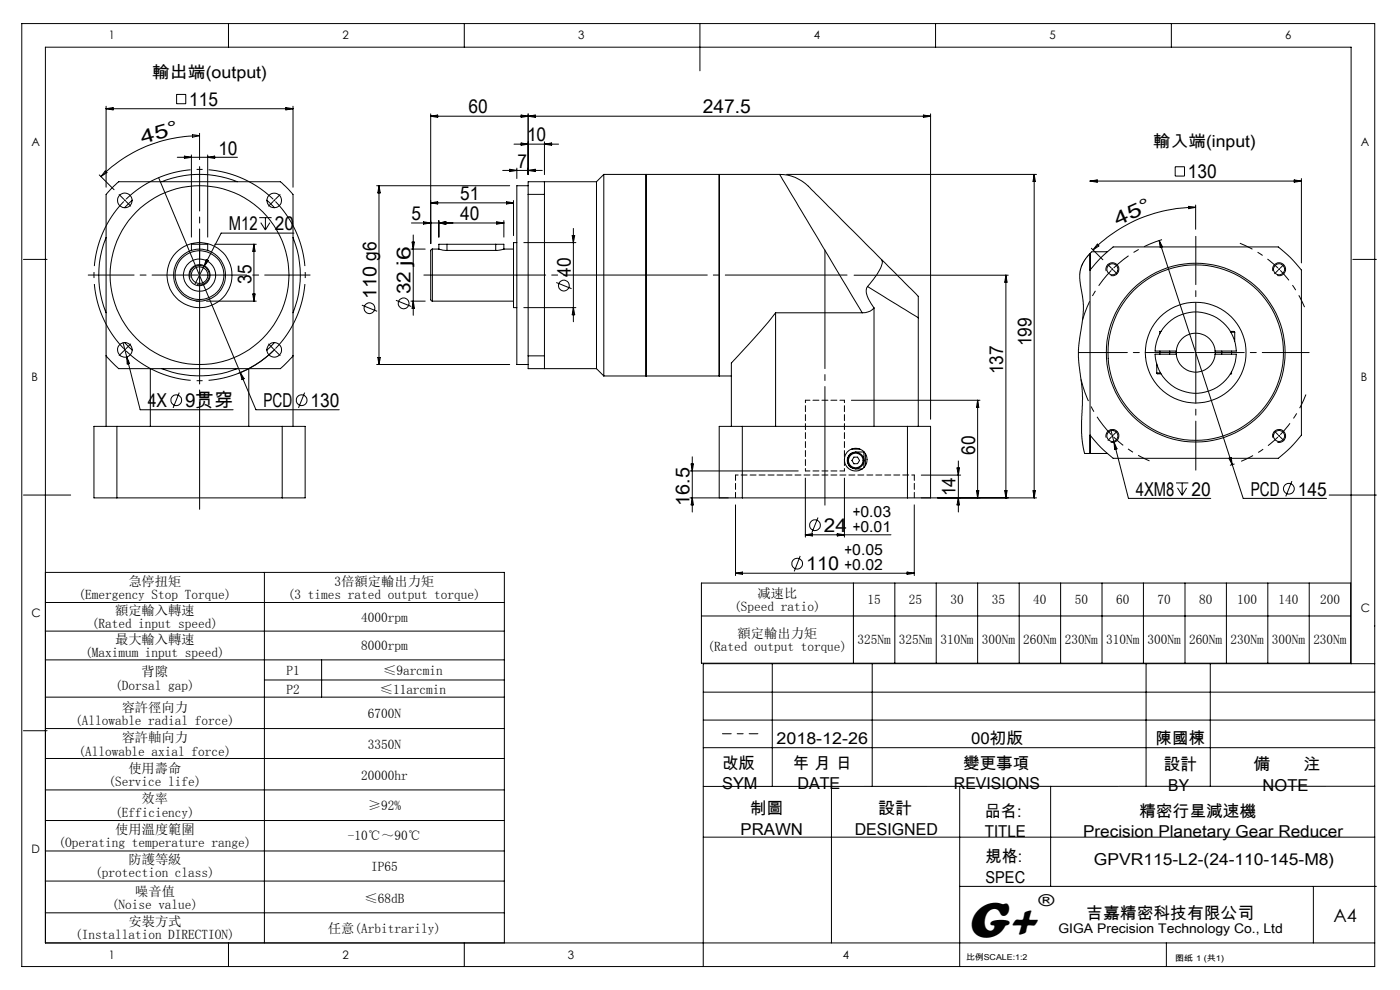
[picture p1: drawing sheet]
<svg xmlns="http://www.w3.org/2000/svg" width="297mm" height="210mm" viewBox="0 0 297 210" stroke-linecap="round" stroke-linejoin="round" font-family="sans-serif">
<g fill="none" stroke="#000" stroke-width=".21">
<path d="M4.6 5h287v200h-287zM48.5 5v5M98.5 5v5M148.5 5v10M198.5 5v5M248.5 5v5M21.1 37.1l3.1 3.1M22.3 36.3l.4 .3-1.3 .9zM22.5 22.5v17.2M22.5 23.1h39.7M22.5 23.1l1.5-.3v.5zM33.7 37.7l17.3 41.3"/>
<path d="M34.3 38.6a21.3 21.3 0 0 1 16 0M37.5 20h1.9v2h-1.9zM37.6 33.4h12.8M39.1 33.1l1.5 .3-1.5 .2zM40.6 32.9v17.4M40.8 28.6l1.5 .2-1.4 .3zM42.3 28.8a29.6 29.6 0 0 0-20.9 8.7M42.3 28.3v5.6M44.1 32.9v17.4M44.1 33.4l1.4-.3v.5zM60.6 22.8l1.6 .3-1.6 .2zM62.2 22.5v17.2"/>
<path d="M79.9 39.4h28.2M80.4 39.4v37.9M80.4 39.4l.3 1.5h-.5zM91.4 24.2v27.5M91.4 24.7h106M91.4 24.7l1.5-.3v.5zM106.6 36.2h8.4M108.1 35.9l1.5 .3-1.5 .2zM109 30.6h9.5M109.6 35.7v2.2M110.6 24.4l1.4 .3-1.4 .2zM110.6 30.3l1.4 .3-1.4 .2z"/>
<path d="M112 39.4h-2.4v37.9h2.4M112 24.2v12.8M112 36.2l1.6-.3v.5zM112 24.7l1.6-.3v.5zM115.5 38.6v2.6M115.5 30.1v6.9M115.5 30.6l1.5-.3v.5zM126.5 38.6v39.6M126.5 38.6h-14.5v2.6M128.1 37v42.8M128.1 37h37.3M128.1 37l-1.6 1.6"/>
<path d="M137.1 37v42.8M152.6 37v42.8zM165.4 37a9.9 9.9 0 0 1 7.3 3.7l14.3 14.4M165.4 37l17.5 29.3M166.9 37h53M195.9 24.4l1.5 .3-1.5 .2zM197.4 24.2v64.7M219.4 37v68.6M219.4 37l.2 1.5h-.5zM231.2 38.4h44.9M231.2 38.4l1.6-.2v.5zM249.3 35.4h2v2h-2z"/>
<path d="M274.6 38.2l1.5 .2-1.5 .3zM276.1 37.9v17.9M5 55h5M22.5 50.4a21.3 21.3 0 0 0 0 15.9M28 42.5l-1.6 1.6M40.3 58.9a2.07 2.07 0 0 1 1.8-2.6 2.07 2.07 0 0 1 2.3 2.2 2.07 2.07 0 0 1-2.6 1.9M40.6 53.1v-1.3h3.5v1.3M43.3 56.5l-1.9 3.7M43.7 55.1l.5 .2-.9 1.2zM45.5 51.8h8.9M53.9 51.8v12.1M53.9 51.8l.2 1.5h-.5z"/>
<path d="M55 46.2h2.6M55.3 47.2l1 1.6M56.3 46.2v2.6M56.6 42.5l1.6 1.6M57.3 47.2l-1 1.6M62.2 50.4a21.3 21.3 0 0 1 0 15.9M62.4 49.5h-15.5l-3.6 7M87.2 52.8h3M87.3 47.3h19.6M87.4 51.4h.5l-.2 1.4zM87.7 49.8v17.1M89.9 47.1l1.5 .2-1.5 .2z"/>
<path d="M91.4 43l1.5-.2v.5zM91.4 43h17.5M91.7 52.8l-.3 .3v10.5l.3 .3M91.7 52.8v11.1M91.7 52.8h1.4M93.1 52.8l1.7 .3M93.1 46.8v3.5M93.1 47.3l1.5-.2v.4zM94.8 51.8h-1.7v1M94.8 51.8h10.4M94.8 53.1h10.4M94.8 51.8v1.3"/>
<path d="M105.2 51.8h1.7v1M105.2 51.8v1.3M105.4 47.1l1.5 .2-1.5 .2zM106.9 52.8l-1.7 .3M106.9 52.8h2M106.9 46.8v3.5M107.5 42.8l1.4 .2-1.4 .3zM108.9 42.5v7.5M109.6 51.5h-.7v13.8h.7M111.1 51.5h11.1M112 41.2v34.3M112 41.2h3.5"/>
<path d="M115.5 41.2v34.3M118 59.9l3.2 1.3M121.4 50h.5l-.3 1.5zM121.6 48.5v19.8M181.2 58.4h32.7M187 55.1a3.1 3.1 0 0 1-.7 2.7l-2.3 3M187 55.1l7.3 7.2a1.43 1.43 0 0 1 .5 1.7v3.4M213.4 58.4v47.2M213.4 58.4l.2 1.5h-.5zM231.2 53.8v3.5zM231.2 57.3a26.9 26.9 0 0 1 4.9-4.9h35.1a26.9 26.9 0 0 1 4.9 4.9v35a26.9 26.9 0 0 1-4.9 4.9h-35.1a26.9 26.9 0 0 1-4.9-4.9M231.2 57.3v35"/>
<path d="M231.5 52.7l2.5 2.4M232.8 51.8l.3 .4-1.2 .8zM234.7 57.5a1.38 1.38 0 0 1 1.2-1.7 1.38 1.38 0 0 1 1.5 1.4 1.38 1.38 0 0 1-1.8 1.2M234.9 53.4h-3.3l-1.6 1.8-.8 1.8-.1 2.2 .7 4.5v2.3l-1 8.2v2.7l.8 6.3-.2 8.8 .6 3.9 .1 .3h4.8M235.9 57l.2 .2M236.1 57l-.2 .2M245.9 51l17.8 54.7h17.7M245.9 51l.7 1.4-.5 .1zM252.2 43.8l1.4 .2-1.4 .3zM253.6 44a30.5 30.5 0 0 0-21.7 9M253.6 43.5v5.1M270 57.5a1.38 1.38 0 0 1 1.2-1.7 1.38 1.38 0 0 1 1.5 1.4 1.38 1.38 0 0 1-1.7 1.2"/>
<path d="M287 55h5M22.5 75.5l2.7 2.7h34.3l2.7-2.7M26.1 72.7l.8 3M26.4 74.1l.1 .1M26.4 72.7l1.6 1.6M26.5 74.2l.1 .1M26.5 74.2l-.1 .1M26.6 74.1l-.1 .1M26.9 75.7l2.8 11.2h19.8M26.9 75.7l.6 1.4-.5 .1zM31.9 78.2v12.2M34.3 78.2a21.8 21.8 0 0 0 16 0"/>
<path d="M41.6 63.9h.7M43.8 63.9h10.6M51 79l3.3 7.9h17.7M51 79l.8 1.3-.5 .2zM52.8 78.2v12.2M53.6 62.4h.5l-.2 1.5zM58.2 72.7l-1.6 1.6M58.3 74a22.6 22.6 0 0 1-7.8 5.2M76.8 64.7l3.2 1.3M79.9 77.3h28.2M80.2 75.8h.5l-.3 1.5zM84 63.7l3.2 1.3"/>
<path d="M87.2 63.9h3M87.7 63.9l.2 1.5h-.5zM91.7 63.9h17.2M111.1 65.3h11.1M112 75.5v2.7h14.5M112 75.5h3.5M115.5 75.5v2.7M121.6 65.3l.3 1.5h-.5zM126.5 78.2l1.6 1.6M128.1 79.8h27.1M164.5 66.3l-3 3.8-6.3 6.9v13.4M164.5 66.3h18.4"/>
<path d="M164.5 66.3v24.1M184 60.8l-.2 .3v.8a6.7 6.7 0 0 0 1.6 3.4M184 60.8l10.8 6.6M185.4 65.3a2.9 2.9 0 0 1-2.5 1M185.4 65.3v25.1M194.8 67.4v23M245.4 79.1l.2 .2h.7M245.4 79.1h.8M245.4 77.2v1.9M246.1 74.5v.6M246.3 70.3h-.2v.4M248.1 74.5v.6"/>
<path d="M249.6 75.1a4.1 4.1 0 0 0 4.1 3.9 4.1 4.1 0 0 0 4.1-3.9M249.6 75.1h-4.6a8.6 8.6 0 0 0 8.7 8.3 8.6 8.6 0 0 0 8.6-8.3h-4.5M249.6 74.5h-4.6a8.6 8.6 0 0 1 8.7-8.3 8.6 8.6 0 0 1 8.6 8.3h-4.5M249.6 74.5a4.1 4.1 0 0 1 4.1-3.8 4.1 4.1 0 0 1 4.1 3.8M249.6 74.5v.6M257.8 74.5v.6M259.2 74.5v.6M261 70.3h.8l.1 .2M261.1 70.5h.8M261.3 78.9v.4h-.3M261.3 74.5v.6M261.9 70.5v1.9"/>
<path d="M22.5 90.4v-49.2l2.7-2.6h34.3l2.7 2.6v49.2M24.8 90.4h-4.9v15.2h4.9M24.8 90.4h35.1M24.8 90.4v15.2M38 83.3l-1.3 3.2M59.9 90.4h4.8v15.2h-4.8M59.9 90.4v15.2M64.6 83.3l-1.3 3.2M146.4 99.9h22.9M146.6 98.4h.5l-.2 1.5zM146.9 96.9v11.7M157.5 90.4h-4.9v15.2h4.9"/>
<path d="M157.5 90.4v15.2M157.5 90.4h35M180.6 84.9h27.3M180.7 95.3h1.7M180.8 95.2v.1M181.2 97h.7l.5 .7-.5 .6-.7 .1-.5-.7zM183.3 99.2v-3.3h-.9a1.98 1.98 0 0 0-2.6 2.4 2.13 2.13 0 0 0 2.6 1.2h.5M183.6 96.2v2.6M192.5 90.4h4.9v15.2h-4.9M192.5 90.4v15.2M203 99.3h.6l-.3 1.5zM203.3 97.8v10.8"/>
<path d="M207.4 84.9v20.7M207.4 84.9l.2 1.5h-.4zM231.2 92.3v3.9zM234.7 92.8a1.38 1.38 0 0 1 1.2-1.7 1.38 1.38 0 0 1 1.5 1.5 1.38 1.38 0 0 1-1.8 1.2M235.7 91.1l.6 2.7M236.3 93.8l3.1 11.9h17.5M236.3 93.8l.7 1.4-.5 .1zM260.7 97.2l.5-.1 .2 1.5zM261.9 98.4l-1 .3M270 92.8a1.38 1.38 0 0 1 1.2-1.7 1.38 1.38 0 0 1 1.5 1.5 1.38 1.38 0 0 1-1.7 1.2M5 105h10M24.8 105.6h35.1"/>
<path d="M146.4 105.6h8.1M146.9 105.6l.2 1.5h-.5zM156 107.1v15M157.5 105.6h35M169.8 117.9l-1.3 3.3M170.9 101.4v12.5M170.9 113.4h18.1M170.9 113.4l1.4-.2v.5zM173.5 109.8l-1.3 3.2M177.6 113.2l1.5 .2-1.5 .3zM179.1 101.4v12.5M194 107.1v15"/>
<path d="M195.4 100.8h8.4M203.3 105.6l.3 1.5h-.6zM207.2 104.1h.4l-.2 1.5zM213.1 104.1h.5l-.2 1.5zM219.1 104.1h.5l-.2 1.5zM219.9 105.6h-24.5M249.5 102.4h2.6M249.8 103.5l1 1.5M250.8 102.4v2.6M251.7 103.5l-.9 1.5M274.1 102.1l-1.3 3.2M282 105h10"/>
<path d="M9.6 121.4h97.4v78.6M9.6 127.8h97.4M9.6 133.9h97.4M9.6 140h97.4M56.1 121.4v78.6M68.2 140v7.9M148.8 123.7h137.7v17h-137.7zM148.8 130.7h137.7M156 121.6h38M156 121.6l1.5-.3v.5zM181 123.7v17M189.8 123.7v17"/>
<path d="M192.4 121.3l1.6 .3-1.6 .2zM198.6 123.7v17M207.4 123.7v17M216.2 123.7v17M225 123.7v17M233.8 123.7v17M242.6 123.7v17M251.4 123.7v17M260.2 123.7v17M269 123.7v17M277.7 123.7v17M5 155h5"/>
<path d="M9.6 147.9h97.4M9.6 154.5h97.4M56.1 144.2h50.9M149.2 152.7h142.4M149.2 146.8h142.4M149.2 158.6h142.4M163.8 140.8v26M185 140.8v26M243.1 140.8v26M256.8 140.8v26M286.6 140.8v-130.8h-277v190h282M291.6 140.8h-142.4v64.2"/>
<path d="M9.6 160.9h97.4M9.6 167.6h97.4M9.6 174.1h97.4M149.2 177.6h142.4M176.4 166.8v33.2M203.6 166.8v38.2M222.9 166.8v21.2M291.6 166.8h-142.4M9.6 180.5h97.4M9.6 186.9h97.4M9.6 193.6h97.4M203.6 188h88.4"/>
<path d="M278.6 188v12M48.5 200v5M98.5 200v5M247.4 200v5"/>
<circle cx="26.5" cy="42.5" r="1.55"/>
<circle cx="42.3" cy="58.4" r="2.24"/>
<circle cx="42.3" cy="58.4" r="6.9"/>
<circle cx="42.3" cy="58.4" r="5.5"/>
<circle cx="42.3" cy="58.4" r="3.4"/>
<circle cx="42.3" cy="58.4" r="1.77"/>
<circle cx="42.3" cy="58.4" r="5.2"/>
<circle cx="42.3" cy="58.4" r="19"/>
<circle cx="58.2" cy="42.5" r="1.55"/>
<circle cx="236" cy="57.1" r="1.17"/>
<circle cx="271.3" cy="57.1" r="1.18"/>
<circle cx="26.5" cy="74.2" r="1.55"/>
<circle cx="58.2" cy="74.2" r="1.55"/>
<circle cx="78.4" cy="65.4" r="1.15"/>
<circle cx="85.6" cy="64.3" r="1.14"/>
<circle cx="119.6" cy="60.6" r="1.15"/>
<circle cx="253.7" cy="74.8" r="18.6"/>
<circle cx="253.7" cy="74.8" r="19"/>
<circle cx="253.7" cy="74.8" r="10.7"/>
<circle cx="37.4" cy="84.9" r="1.14"/>
<circle cx="64" cy="84.9" r="1.15"/>
<circle cx="181.5" cy="97.5" r="2.41"/>
<circle cx="181.5" cy="97.7" r="1.55"/>
<circle cx="181.6" cy="97.7" r="1.71"/>
<circle cx="236" cy="92.5" r="1.17"/>
<circle cx="271.3" cy="92.5" r="1.18"/>
<circle cx="169.1" cy="119.6" r="1.14"/>
<circle cx="172.9" cy="111.4" r="1.14"/>
<circle cx="273.4" cy="103.7" r="1.14"/>
</g>
<path d="M236.2 56.9a25 25 0 0 1 10.3-6.1" fill="none" stroke="#000" stroke-width=".21" stroke-dasharray="30.5 1.3 1.3 1.3" stroke-dashoffset="26.4" stroke-linecap="butt"/>
<path d="M26.5 42.5l-.1 .1M26.5 42.5l.1-.1M58.2 42.5l-.1-.1M58.2 42.5l.1 .1M271.4 57.1l-.2-.1M271.4 57.1l.1 .1M58.2 74.2l.1-.1M58.2 74.2l-.1 .1M236 92.5l.1 .1M236 92.5l-.1-.2M271.4 92.5l.1-.2M271.4 92.5l-.2 .1" fill="none" stroke="#000" stroke-width=".21" stroke-dasharray="30.5 1.3 1.3 1.3" stroke-linecap="butt"/>
<path d="M271.1 56.9a25 25 0 0 0-8.1-5.3" fill="none" stroke="#000" stroke-width=".21" stroke-dasharray="30.5 1.3 1.3 1.3" stroke-dashoffset="27.5" stroke-linecap="butt"/>
<path d="M271.6 57.3a25 25 0 0 1 5.2 7.9M271.1 92.7a25 25 0 0 1-7.8 5.2" fill="none" stroke="#000" stroke-width=".21" stroke-dasharray="30.5 1.3 1.3 1.3" stroke-dashoffset="27.7" stroke-linecap="butt"/>
<path d="M271.6 92.2a25 25 0 0 0 5.4-8.5" fill="none" stroke="#000" stroke-width=".21" stroke-dasharray="30.5 1.3 1.3 1.3" stroke-dashoffset="27.3" stroke-linecap="butt"/>
<path d="M236.2 92.7a25 25 0 0 0 7.7 5.1" fill="none" stroke="#000" stroke-width=".21" stroke-dasharray="30.5 1.3 1.3 1.3" stroke-dashoffset="27.8" stroke-linecap="butt"/>
<path d="M235.8 57.3a24.9 24.9 0 0 0-6.1 10.6" fill="none" stroke="#000" stroke-width=".21" stroke-dasharray="30.5 1.3 1.3 1.3" stroke-dashoffset="26.2" stroke-linecap="butt"/>
<path d="M229.3 80.5a24.9 24.9 0 0 0 6.5 11.7" fill="none" stroke="#000" stroke-width=".21" stroke-dasharray="30.5 1.3 1.3 1.3" stroke-dashoffset="25.6" stroke-linecap="butt"/>
<path d="M26.3 42.7a22.4 22.4 0 0 0 0 31.2M58 42.3a22.4 22.4 0 0 0-31.3 0M26.7 74.4a22.4 22.4 0 0 0 31.3 0M58.4 73.9a22.4 22.4 0 0 0 0-31.2" fill="none" stroke="#000" stroke-width=".21" stroke-dasharray="30.5 1.3 1.3 1.3" stroke-dashoffset="15.1" stroke-linecap="butt"/>
<g fill="none" stroke="#000" stroke-width=".21" stroke-dasharray="30.5 1.3 1.3 1.3">
<path d="M26.3 42.3l-1-1M26.5 42.5l-.1-.1M26.5 42.5l.1 .1M26.7 42.7l1 1M42.3 51.3v3.8M42.3 58.3v-.1M42.3 58.3h-.1M42.3 58.3v.2M42.3 58.3h.2M58 42.7l-1 1M58.2 42.5l.1-.1M58.2 42.5l-.1 .1"/>
<path d="M58.4 42.3l1-1M235.8 56.9l-.7-.7M236.2 57.3l.8 .8M271.1 57.3l-.7 .8M271.4 57.1l.1-.1M271.4 57.1l-.2 .1M271.6 56.9l.7-.7M26.3 74.4l-1 1M26.7 74l1-1M58 74l-1-1M58.2 74.2l.1 .1M58.2 74.2l-.1-.1"/>
<path d="M58.4 74.4l1 1M253.7 74.8v-.2M253.7 74.8h-.2M253.7 74.8v.2M253.7 74.8h.2M235.8 92.7l-.7 .7M236 92.5l-.1 .1M236 92.5l.1-.2M236.2 92.2l.8-.7M271.1 92.2l-.7-.7M271.4 92.5l.1 .1M271.4 92.5l-.2-.2"/>
<path d="M271.6 92.7l.7 .7"/>
</g>
<path d="M89.9 58.3h89.8" fill="none" stroke="#000" stroke-width=".21" stroke-dasharray="30.5 1.3 1.3 1.3" stroke-dashoffset="4.6"/>
<path d="M175 107.2v-54.2" fill="none" stroke="#000" stroke-width=".21" stroke-dasharray="30.5 1.3 1.3 1.3" stroke-dashoffset="5.3"/>
<path d="M153.3 155.6h7.5" fill="none" stroke="#000" stroke-width=".21" stroke-dasharray="30.5 1.3 1.3 1.3" stroke-dashoffset="28.6"/>
<path d="M156 100.8v4.8M194 105.6v-4.8" fill="none" stroke="#000" stroke-width=".21" stroke-dasharray="1.3 .6" stroke-dashoffset=".1"/>
<path d="M170.9 99.9h8.2M170.9 84.9h8.2" fill="none" stroke="#000" stroke-width=".21" stroke-dasharray="1.3 .6" stroke-dashoffset=".3"/>
<path d="M170.9 84.9v15M179.1 99.9v-15" fill="none" stroke="#000" stroke-width=".21" stroke-dasharray="1.3 .6" stroke-dashoffset=".8"/>
<path d="M156 100.8h38" fill="none" stroke="#000" stroke-width=".21" stroke-dasharray="1.3 .6" stroke-dashoffset=".7"/>
<path d="M253.7 74.4v-24.3" fill="none" stroke="#000" stroke-width=".21" stroke-dasharray="30.5 1.3 1.3 1.3" stroke-dashoffset="20.2"/>
<path d="M253.3 74.8h-24.5M253.7 75.1v24.6" fill="none" stroke="#000" stroke-width=".21" stroke-dasharray="30.5 1.3 1.3 1.3" stroke-dashoffset="20.1"/>
<path d="M254 74.8h23.7" fill="none" stroke="#000" stroke-width=".21" stroke-dasharray="30.5 1.3 1.3 1.3" stroke-dashoffset="20.5"/>
<path d="M42.3 58v-22.7" fill="none" stroke="#000" stroke-width=".21" stroke-dasharray="30.5 1.3 1.3 1.3" stroke-dashoffset="21.1"/>
<path d="M42 58.3h-23.3" fill="none" stroke="#000" stroke-width=".21" stroke-dasharray="30.5 1.3 1.3 1.3" stroke-dashoffset="20.7"/>
<path d="M42.3 58.7v49.3" fill="none" stroke="#000" stroke-width=".21" stroke-dasharray="30.5 1.3 1.3 1.3" stroke-dashoffset="7.7"/>
<path d="M42.7 58.3h23.1" fill="none" stroke="#000" stroke-width=".21" stroke-dasharray="30.5 1.3 1.3 1.3" stroke-dashoffset="20.8"/>
<text font-size="11" x="205.1" y="198.7">G+</text>
<g font-size="4.1">
<text x="40.1" y="22.5">115</text>
<text x="99.4" y="24.1">60</text>
<text x="111.8" y="30">10</text>
<text x="149.1" y="24.1">247.5</text>
<text x="30.2" y="30.4" transform="rotate(-16 30.2 30.4)">4 5 °</text>
<text x="46.3" y="32.8">10</text>
<text x="109.8" y="35.6">7</text>
<text x="252" y="37.8">130</text>
<text x="87.3" y="46.7">5</text>
<text x="97.6" y="46.7">40</text>
<text x="97.6" y="42.5">51</text>
<text x="237.1" y="47.8" transform="rotate(-24 237.1 47.8)">4 5 °</text>
<text x="48.5" y="48.9">M12</text>
<text x="58.3" y="48.9">20</text>
<text x="121.1" y="58.7" transform="rotate(-90 121.1 58.7)">40</text>
<text x="53.3" y="60.3" transform="rotate(-90 53.3 60.3)">35</text>
<text x="79.9" y="63.5" transform="rotate(-90 79.9 63.5)">110 g6</text>
<text x="87.1" y="62.5" transform="rotate(-90 87.1 62.5)">32 j6</text>
<text x="218.8" y="73.5" transform="rotate(-90 218.8 73.5)">199</text>
<text x="212.8" y="79.4" transform="rotate(-90 212.8 79.4)">137</text>
<text x="31.3" y="86.3">4X</text>
<text x="39.3" y="86.3">9贯穿</text>
<text x="55.9" y="86.3">PCD</text>
<text x="65.9" y="86.3">130</text>
<text x="206.8" y="96.5" transform="rotate(-90 206.8 96.5)">60</text>
<text x="146.3" y="107.3" transform="rotate(-90 146.3 107.3)">16.5</text>
<text x="202.7" y="105.3" transform="rotate(-90 202.7 105.3)">14</text>
<text x="241" y="105.1">4XM8</text>
<text x="252.8" y="105.1">20</text>
<text x="265.3" y="105.1">PCD</text>
<text x="275.3" y="105.1">145</text>
<text x="174.8" y="112.9">24</text>
<text x="171" y="121">110</text>
</g>
<text font-size="3.9" x="282.9" y="195.5">A4</text>
<g font-size="3.5">
<text x="32.3" y="16.6">輸出端(output)</text>
<text x="244.6" y="31.3">輸入端(input)</text>
<text x="164.8" y="157.8">2018-12-26</text>
<text x="206" y="157.8">00初版</text>
<text x="245.2" y="157.8">陳國棟</text>
<text x="153.2" y="163.1">改版</text>
<text x="153.2" y="167.4">SYM</text>
<text x="168.2" y="163.1">年 月 日</text>
<text x="169.2" y="167.4">DATE</text>
<text x="202.4" y="167.4">REVISIONS</text>
<text x="204.3" y="163.1">變更事項</text>
<text x="246.9" y="163.4">設計</text>
<text x="247.8" y="167.7">BY</text>
<text x="265.9" y="163.4">備</text>
<text x="267.9" y="167.7">NOTE</text>
<text x="276.5" y="163.4">注</text>
<text x="159.1" y="172.7">制圖</text>
<text x="186.3" y="172.7">設計</text>
<text x="208.9" y="173.2">品名:</text>
<text x="241.6" y="173.2">精密行星減速機</text>
<text x="157.1" y="177.1">PRAWN</text>
<text x="181.3" y="177.1">DESIGNED</text>
<text x="208.9" y="177.5">TITLE</text>
<text x="229.8" y="177.5">Precision Planetary Gear Reducer</text>
<text x="209.1" y="182.9">規格:</text>
<text x="232.1" y="183.5">GPVR115-L2-(24-110-145-M8)</text>
<text x="209.1" y="187.2">SPEC</text>
<text x="220.3" y="192.2">®</text>
<text x="230.5" y="194.8">吉嘉精密科技有限公司</text>
</g>
<g font-size="3.3">
<text x="180.9" y="109.6">+0.03</text>
<text x="180.9" y="112.9">+0.01</text>
<text x="179.2" y="117.8">+0.05</text>
<text x="179.2" y="121">+0.02</text>
</g>
<g font-size="2.8">
<text x="27.2" y="124.2">急停扭矩</text>
<text x="71" y="124.2">3倍額定輸出力矩</text>
<text x="16.6" y="127">(Emergency Stop Torque)</text>
<text x="24.4" y="130.4">額定輸入轉速</text>
<text x="61.1" y="127">(3 times rated output torque)</text>
<text x="76.6" y="131.8">4000rpm</text>
<text x="155.8" y="129.6">(Speed ratio)</text>
<text x="160.7" y="126.7">减速比</text>
<text x="184" y="128.2">15</text>
<text x="192.8" y="128.2">25</text>
<text x="201.6" y="128.2">30</text>
<text x="210.4" y="128.2">35</text>
<text x="219.2" y="128.2">40</text>
<text x="228" y="128.2">50</text>
<text x="236.8" y="128.2">60</text>
<text x="245.6" y="128.2">70</text>
<text x="254.4" y="128.2">80</text>
<text x="262.5" y="128.2">100</text>
<text x="271.2" y="128.2">140</text>
<text x="280" y="128.2">200</text>
<text x="19.5" y="133.3">(Rated input speed)</text>
<text x="24.4" y="136.5">最大輸入轉速</text>
<text x="76.6" y="137.9">8000rpm</text>
<text x="156.5" y="135.2">額定輸出力矩</text>
<text x="181.9" y="136.7">325Nm</text>
<text x="190.7" y="136.7">325Nm</text>
<text x="199.5" y="136.7">310Nm</text>
<text x="208.3" y="136.7">300Nm</text>
<text x="217.1" y="136.7">260Nm</text>
<text x="225.9" y="136.7">230Nm</text>
<text x="234.7" y="136.7">310Nm</text>
<text x="243.5" y="136.7">300Nm</text>
<text x="252.2" y="136.7">260Nm</text>
<text x="261" y="136.7">230Nm</text>
<text x="269.8" y="136.7">300Nm</text>
<text x="278.6" y="136.7">230Nm</text>
<text x="18.1" y="139.3">(Maximum input speed)</text>
<text x="30.1" y="143.5">背隙</text>
<text x="60.7" y="143.1">P1</text>
<text x="81.3" y="143.1">≤9arcmin</text>
<text x="150.1" y="138.1">(Rated output torque)</text>
<text x="24.4" y="146.3">(Dorsal gap)</text>
<text x="60.7" y="147.2">P2</text>
<text x="80.6" y="147.2">≤11arcmin</text>
<text x="15.9" y="153.8">(Allowable radial force)</text>
<text x="25.8" y="151">容許徑向力</text>
<text x="78" y="152.4">6700N</text>
<text x="16.6" y="160.3">(Allowable axial force)</text>
<text x="25.8" y="157.5">容許軸向力</text>
<text x="78" y="158.9">3350N</text>
<text x="23" y="166.8">(Service life)</text>
<text x="27.2" y="164">使用壽命</text>
<text x="76.6" y="165.4">20000hr</text>
<text x="24.4" y="173.2">(Efficiency)</text>
<text x="30" y="170.4">效率</text>
<text x="78" y="171.8">≥92%</text>
<text x="12.4" y="179.7">(Operating temperature range)</text>
<text x="24.4" y="176.9">使用溫度範圍</text>
<text x="73.8" y="178.3">-10℃～90℃</text>
<text x="27.2" y="183.3">防護等級</text>
<text x="78.7" y="184.7">IP65</text>
<text x="20.2" y="186.1">(protection class)</text>
<text x="28.7" y="190">噪音值</text>
<text x="77.3" y="191.4">≤68dB</text>
<text x="23.7" y="192.9">(Noise value)</text>
<text x="27.2" y="196.4">安裝方式</text>
<text x="69.6" y="197.8">任意(Arbitrarily)</text>
<text x="224.5" y="197.8">GIGA Precision Technology Co., Ltd</text>
<text x="16" y="199.2">(Installation DIRECTION)</text>
</g>
<g font-size="2.5">
<text x="23.1" y="8.4">1</text>
<text x="72.7" y="8.4">2</text>
<text x="122.7" y="8.4">3</text>
<text x="172.7" y="8.4">4</text>
<text x="222.7" y="8.4">5</text>
<text x="272.7" y="8.4">6</text>
<text x="6.7" y="30.9">A</text>
<text x="288.7" y="30.9">A</text>
<text x="6.7" y="80.9">B</text>
<text x="288.7" y="80.9">B</text>
<text x="6.7" y="130.9">C</text>
<text x="288.7" y="129.9">C</text>
<text x="6.7" y="180.9">D</text>
<text x="23.1" y="203.4">1</text>
<text x="72.7" y="203.4">2</text>
<text x="120.5" y="203.4">3</text>
<text x="178.8" y="203.4">4</text>
</g>
<g font-size="1.7">
<text x="204.9" y="203.7">比例SCALE:1:2</text>
<text x="249.3" y="203.8">图纸 1 (共1)</text>
</g>
</svg>
